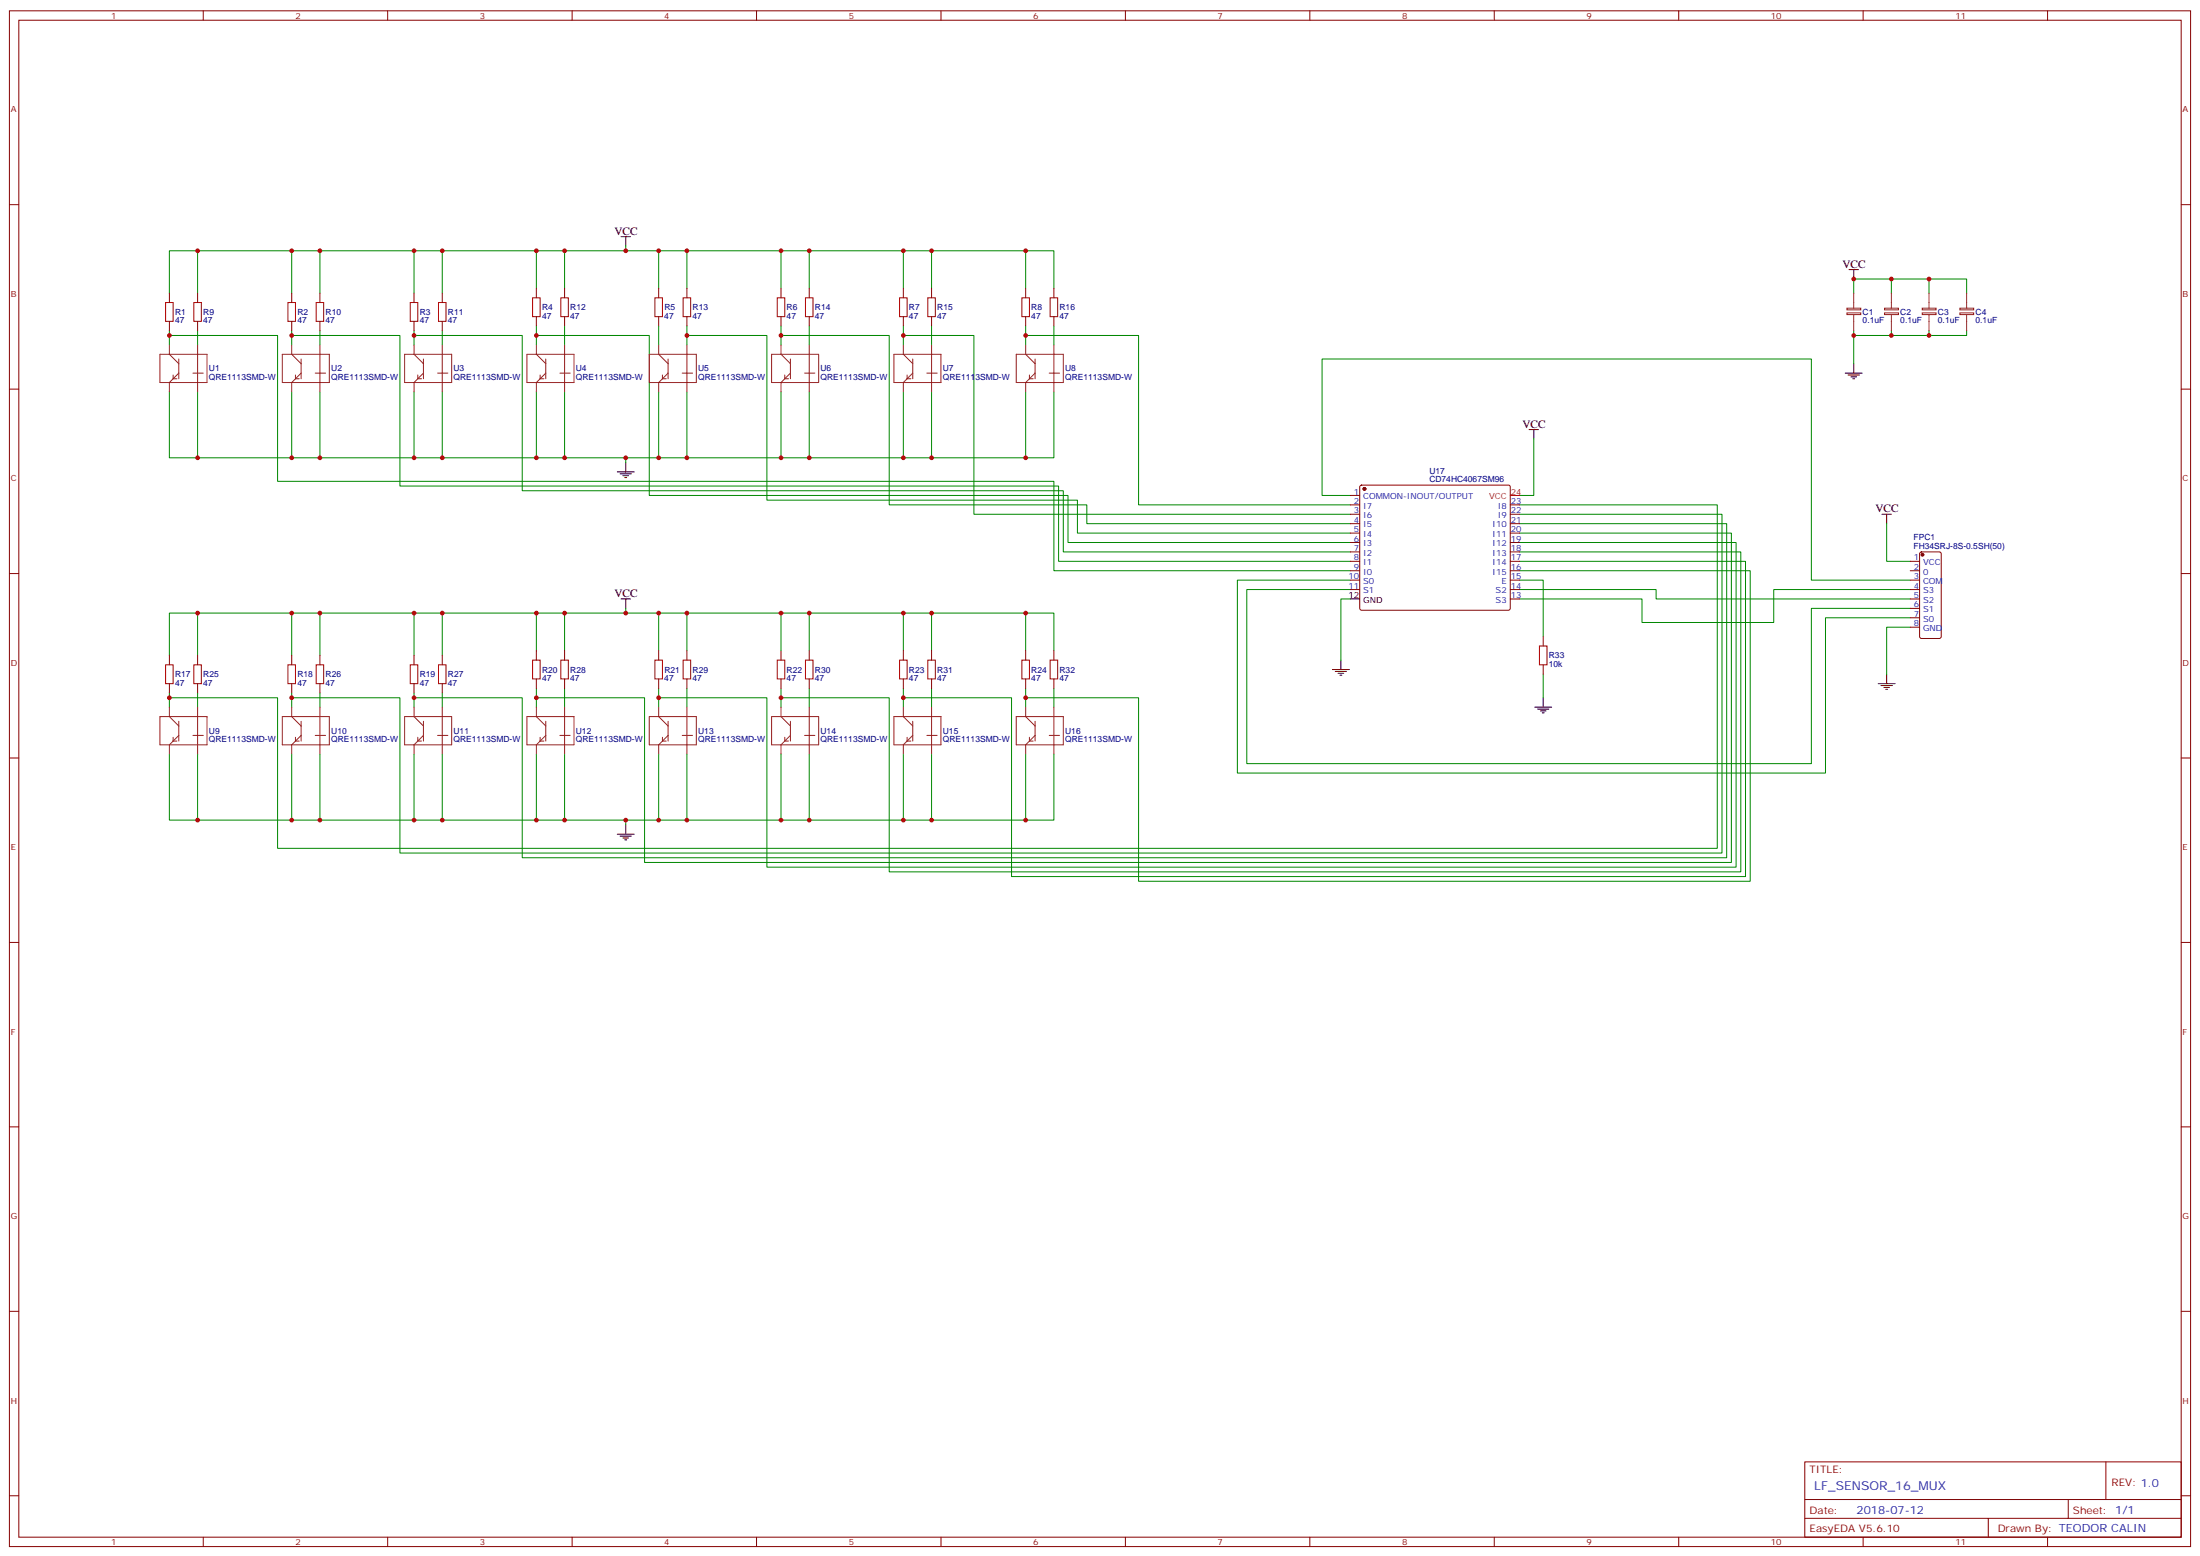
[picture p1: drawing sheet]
<svg xmlns="http://www.w3.org/2000/svg" width="825mm" height="583mm" viewBox="0 0 825 583" stroke-linecap="round" stroke-linejoin="round" font-family="sans-serif">
<g fill="none" stroke="#870000" stroke-width=".37">
<path d="M3.5 4.1h817.8v575.7h-817.8zM7.1 7.6h810.6v568.7h-810.6zM76.2 4.1v3.5M145.3 4.1v3.5M214.5 4.1v3.5M283.6 4.1v3.5M352.8 4.1v3.5M421.9 4.1v3.5M491.1 4.1v3.5M560.2 4.1v3.5M629.4 4.1v3.5M698.5 4.1v3.5"/>
<path d="M767.6 4.1v3.5M3.5 76.7h3.6M817.7 76.7h3.6M3.5 145.9h3.6M817.7 145.9h3.6M3.5 215h3.6M817.7 215h3.6M3.5 284.2h3.6M817.7 284.2h3.6M3.5 353.3h3.6M817.7 353.3h3.6M3.5 422.5h3.6"/>
<path d="M817.7 422.5h3.6M3.5 491.6h3.6M817.7 491.6h3.6M676.6 548h141.1v28.3h-141.1zM789.5 548v14.2M3.5 560.7h3.6M76.2 576.3v3.5M145.3 576.3v3.5M214.5 576.3v3.5M283.6 576.3v3.5M352.8 576.3v3.5M421.9 576.3v3.5"/>
<path d="M491.1 576.3v3.5M560.2 576.3v3.5M629.4 576.3v3.5M676.6 562.2h141.1M676.6 569.2h141.1M698.5 576.3v3.5M745.4 569.2v7.1M767.6 576.3v3.5M775.4 562.2v7M817.7 560.7h3.6"/>
</g>
<g fill="none" stroke="#000" stroke-width=".37">
<path d="M232.8 88.7h3.6M234.6 88.7v3.6M693.2 101.1h3.5M695 101.1v3.5M691.8 139.9h6.3M695 136.3v3.6M692.9 140.6h4.2M693.9 141.3h2.1M694.6 142h.7M231.4 176.9h6.4M232.5 177.6h4.2M233.5 178.3h2.2"/>
<path d="M234.2 179h.7M234.6 173.4v3.5M573.3 161h3.5M575 161v3.6M705.6 192.8h3.5M707.3 192.8v3.5M232.8 224.5h3.6M234.6 224.5v3.6M499.5 251h6.4M500.6 251.7h4.2M501.6 252.4h2.2M502.4 253.1h.7"/>
<path d="M502.7 247.5v3.5M704.1 256.3h6.4M705.2 257h4.2M706.3 257.7h2.1M707 258.4h.7M707.3 252.8v3.5M575.4 265.1h6.3M576.4 265.8h4.3M577.5 266.5h2.1M578.2 267.2h.7M578.6 261.6v3.5M231.4 312.7h6.4"/>
<path d="M232.5 313.4h4.2M233.5 314.1h2.2M234.2 314.9h.7M234.6 309.2v3.5"/>
</g>
<g fill="none" stroke="#008700" stroke-width=".37">
<path d="M74.1 94v15.9M109.4 94v15.9M119.9 94v15.9M155.2 94v15.9M165.8 94v15.9M201.1 94v14.1M211.7 94v14.1M234.6 92.3v1.7M246.9 94v14.1M257.5 94v14.1M292.8 94v14.1M303.4 94v14.1"/>
<path d="M338.7 94v14.1M349.2 94v14.1M384.5 94h10.6v14.1M384.5 108.1v-14.1h-321v15.9M695 109.9v-5.3h14.1v5.3M709.1 104.6h14.1v5.3M723.2 104.6h14.1v5.3M63.5 125.8h40.6v54.6h291v33.6h111.1M63.5 124v5.3M74.1 124v5.3M109.4 125.8h40.5v56.4h247v28.2h109.3M109.4 124v5.3"/>
<path d="M119.9 124v5.3M155.2 125.8h40.6v58.2h202.8v22.9h107.6M155.2 124v5.3M165.8 124v5.3M201.1 125.8h42.3v59.9h157v17.7h105.8M201.1 122.2v7.1M211.7 122.2v7.1M246.9 122.2v7.1M257.5 125.8h30v61.7h116.4v12.3h102.3M257.5 122.2v7.1M292.8 125.8h40.6v63.5h74.1v7h98.7M292.8 122.2v7.1"/>
<path d="M303.4 122.2v7.1M338.7 125.8h26.4v67h141.1M338.7 122.2v7.1M349.2 122.2v7.1M384.5 125.8h42.4v63.5h79.3M384.5 122.2v7.1M395.1 122.2v7.1M695 124v12.3M709.1 124v1.8M723.2 124v1.8M737.3 124v1.8h-42.3M63.5 146.9v24.7h171.1v1.8"/>
<path d="M74.1 146.9v24.7M109.4 146.9v24.7M119.9 146.9v24.7M155.2 146.9v24.7M165.8 146.9v24.7M201.1 146.9v24.7M211.7 146.9v24.7M246.9 146.9v24.7M257.5 146.9v24.7M292.8 146.9v24.7M303.4 146.9v24.7M338.7 146.9v24.7"/>
<path d="M349.2 146.9v24.7M384.5 146.9v24.7h-149.9M395.1 146.9v24.7h-10.6M575 164.6v21.1h-5.3M506.2 185.7h-10.5v-51.1h183.4v82.9h37M569.7 189.3h74.1v128.7h-539.7v-56.4h-40.6M569.7 192.8h75.9v127h-495.7v-58.2h-40.5M569.7 196.3h77.6v125.3h-451.5v-60h-40.6M569.7 199.8h79.4v123.5h-407.4v-61.7h-40.6M707.3 196.3v14.1h8.8M506.2 217.5h-42.3v72.3h220.5v-58.2h31.7M569.7 203.4h81.2v121.7h-363.4v-63.5h-40.6"/>
<path d="M569.7 206.9h82.9v119.9h-319.2v-65.2h-40.6M569.7 210.4h84.7v118.2h-275.2v-67h-40.5M569.7 214h86.5v116.4h-229.3v-68.8h-42.4M569.7 217.5h8.9v21.2M74.1 229.8v15.9M109.4 229.8v15.9M119.9 229.8v15.9M155.2 229.8v15.9M165.8 229.8v15.9M201.1 229.8v14.1M211.7 229.8v14.1M234.6 228.1v1.7"/>
<path d="M246.9 229.8v14.1M257.5 229.8v14.1M292.8 229.8v14.1M303.4 229.8v14.1M338.7 229.8v14.1M349.2 229.8v14.1M384.5 229.8h10.6v14.1M506.2 224.5h-3.5v23M506.2 221h-38.8v65.3h211.7v-58.2h37M569.7 221h51.2v3.5h95.2M716.1 235.1h-8.8v17.7M716.1 221h-51.1v12.4h-49.4v-8.9h-45.9"/>
<path d="M63.5 259.8v5.3M74.1 259.8v5.3M109.4 259.8v5.3M119.9 259.8v5.3M155.2 259.8v5.3M165.8 259.8v5.3M201.1 258.1v7M211.7 258.1v7M246.9 258.1v7M257.5 258.1v7M292.8 258.1v7M303.4 258.1v7"/>
<path d="M338.7 258.1v7M349.2 258.1v7M384.5 243.9v-14.1h-321v15.9M384.5 258.1v7M395.1 258.1v7M578.6 252.8v8.8M63.5 282.8v24.6h171.1v1.8M74.1 282.8v24.6M109.4 282.8v24.6M119.9 282.8v24.6M155.2 282.8v24.6M165.8 282.8v24.6"/>
<path d="M201.1 282.8v24.6M211.7 282.8v24.6M246.9 282.8v24.6M257.5 282.8v24.6M292.8 282.8v24.6M303.4 282.8v24.6M338.7 282.8v24.6M349.2 282.8v24.6M384.5 282.8v24.6h-149.9M395.1 282.8v24.6h-10.6"/>
</g>
<g fill="#c00">
<circle cx="709.1" cy="104.6" r=".88"/>
<circle cx="292.8" cy="261.6" r=".88"/>
<circle cx="201.1" cy="261.6" r=".88"/>
<circle cx="109.4" cy="261.6" r=".88"/>
<circle cx="384.5" cy="125.8" r=".88"/>
<circle cx="292.8" cy="125.8" r=".88"/>
<circle cx="155.2" cy="125.8" r=".88"/>
<circle cx="384.5" cy="171.6" r=".88"/>
<circle cx="384.5" cy="94" r=".88"/>
<circle cx="303.4" cy="171.6" r=".88"/>
<circle cx="303.4" cy="94" r=".88"/>
<circle cx="257.5" cy="94" r=".88"/>
<circle cx="165.8" cy="171.6" r=".88"/>
<circle cx="165.8" cy="94" r=".88"/>
<circle cx="74.1" cy="171.6" r=".88"/>
<circle cx="74.1" cy="94" r=".88"/>
<circle cx="338.7" cy="171.6" r=".88"/>
<circle cx="246.9" cy="171.6" r=".88"/>
<circle cx="155.2" cy="171.6" r=".88"/>
<circle cx="234.6" cy="171.6" r=".88"/>
<circle cx="292.8" cy="94" r=".88"/>
<circle cx="201.1" cy="94" r=".88"/>
<circle cx="109.4" cy="94" r=".88"/>
<circle cx="709.1" cy="125.8" r=".88"/>
<circle cx="695" cy="125.8" r=".88"/>
<circle cx="695" cy="104.6" r=".88"/>
<circle cx="723.2" cy="104.6" r=".88"/>
<circle cx="723.2" cy="125.8" r=".88"/>
<circle cx="234.6" cy="94" r=".88"/>
<circle cx="155.2" cy="94" r=".88"/>
<circle cx="246.9" cy="94" r=".88"/>
<circle cx="338.7" cy="94" r=".88"/>
<circle cx="109.4" cy="171.6" r=".88"/>
<circle cx="201.1" cy="171.6" r=".88"/>
<circle cx="292.8" cy="171.6" r=".88"/>
<circle cx="119.9" cy="94" r=".88"/>
<circle cx="119.9" cy="171.6" r=".88"/>
<circle cx="211.7" cy="94" r=".88"/>
<circle cx="211.7" cy="171.6" r=".88"/>
<circle cx="257.5" cy="171.6" r=".88"/>
<circle cx="349.3" cy="94" r=".88"/>
<circle cx="349.3" cy="171.6" r=".88"/>
<circle cx="349.3" cy="307.4" r=".88"/>
<circle cx="349.3" cy="229.8" r=".88"/>
<circle cx="257.5" cy="307.4" r=".88"/>
<circle cx="211.7" cy="307.4" r=".88"/>
<circle cx="211.7" cy="229.8" r=".88"/>
<circle cx="119.9" cy="307.4" r=".88"/>
<circle cx="119.9" cy="229.8" r=".88"/>
<circle cx="292.8" cy="307.4" r=".88"/>
<circle cx="201.1" cy="307.4" r=".88"/>
<circle cx="109.4" cy="307.4" r=".88"/>
<circle cx="338.7" cy="229.8" r=".88"/>
<circle cx="246.9" cy="229.8" r=".88"/>
<circle cx="155.2" cy="229.8" r=".88"/>
<circle cx="234.6" cy="229.8" r=".88"/>
<circle cx="109.4" cy="229.8" r=".88"/>
<circle cx="201.1" cy="229.8" r=".88"/>
<circle cx="292.8" cy="229.8" r=".88"/>
<circle cx="234.6" cy="307.4" r=".88"/>
<circle cx="155.2" cy="307.4" r=".88"/>
<circle cx="246.9" cy="307.4" r=".88"/>
<circle cx="338.7" cy="307.4" r=".88"/>
<circle cx="74.1" cy="229.8" r=".88"/>
<circle cx="74.1" cy="307.4" r=".88"/>
<circle cx="165.8" cy="229.8" r=".88"/>
<circle cx="165.8" cy="307.4" r=".88"/>
<circle cx="257.5" cy="229.8" r=".88"/>
<circle cx="303.4" cy="229.8" r=".88"/>
<circle cx="303.4" cy="307.4" r=".88"/>
<circle cx="384.5" cy="229.8" r=".88"/>
<circle cx="384.5" cy="307.4" r=".88"/>
<circle cx="63.5" cy="125.8" r=".88"/>
<circle cx="109.4" cy="125.8" r=".88"/>
<circle cx="201.1" cy="125.8" r=".88"/>
<circle cx="257.5" cy="125.8" r=".88"/>
<circle cx="338.7" cy="125.8" r=".88"/>
<circle cx="63.5" cy="261.6" r=".88"/>
<circle cx="155.2" cy="261.6" r=".88"/>
<circle cx="246.9" cy="261.6" r=".88"/>
<circle cx="338.7" cy="261.6" r=".88"/>
<circle cx="384.5" cy="261.6" r=".88"/>
</g>
<g fill="none" stroke="#8c2424" stroke-width=".37">
<path d="M692.4 117.3h5.2v.6h-5.2zM692.4 115.5h5.2v.7h-5.2zM695 109.9v5.6M695 118v6M706.5 117.3h5.2v.6h-5.2zM706.5 115.5h5.2v.7h-5.2zM709.1 109.9v5.6M709.1 118v6M720.7 117.3h5.1v.6h-5.1zM720.7 115.5h5.1v.7h-5.1zM723.2 109.9v5.6M723.2 118v6"/>
<path d="M734.8 117.3h5.2v.6h-5.2zM734.8 115.5h5.2v.7h-5.2zM737.3 109.9v5.6M737.3 118v6M60 132.8h17.6v10.6h-17.6zM63.5 129.3v3.5l3.5 3.5M67 134.6v7.4M67 139.9l-3.5 3.5v3.5M72.3 139.9h3.9M74.1 129.3v17.6M105.8 132.8h17.7v10.6h-17.7zM109.4 129.3v3.5l3.5 3.5"/>
<path d="M112.9 134.6v7.4M112.9 139.9l-3.5 3.5v3.5M118.2 139.9h3.9M119.9 129.3v17.6M151.7 132.8h17.6v10.6h-17.6zM155.2 129.3v3.5l3.5 3.5M158.7 134.6v7.4M158.7 139.9l-3.5 3.5v3.5M164 139.9h3.9M165.8 129.3v17.6M197.6 132.8h17.6v10.6h-17.6zM201.1 129.3v3.5l3.5 3.5"/>
<path d="M204.6 134.6v7.4M204.6 139.9l-3.5 3.5v3.5M209.9 139.9h3.9M211.7 129.3v17.6M243.4 132.8h17.7v10.6h-17.7zM246.9 129.3v3.5l3.6 3.5M250.5 134.6v7.4M250.5 139.9l-3.6 3.5v3.5M255.8 139.9h3.8M257.5 129.3v17.6M289.3 132.8h17.6v10.6h-17.6zM292.8 129.3v3.5l3.5 3.5"/>
<path d="M296.3 134.6v7.4M296.3 139.9l-3.5 3.5v3.5M301.6 139.9h3.9M303.4 129.3v17.6M335.1 132.8h17.7v10.6h-17.7zM338.7 129.3v3.5l3.5 3.5M342.2 134.6v7.4M342.2 139.9l-3.5 3.5v3.5M347.5 139.9h3.9M349.2 129.3v17.6M381 132.8h17.6v10.6h-17.6zM384.5 129.3v3.5l3.6 3.5"/>
<path d="M388.1 134.6v7.4M388.1 139.9l-3.6 3.5v3.5M393.3 139.9h3.9M395.1 129.3v17.6M64.9 140.6v1.4h1.4M110.8 140.6v1.4h1.4M156.6 140.6v1.4h1.4M202.5 140.6v1.4h1.4M248.4 140.6v1.4h1.4M294.2 140.6v1.4h1.4M340.1 140.6v1.4h1.4M385.9 140.6v1.4h1.4"/>
<path d="M60 268.6h17.6v10.6h-17.6zM63.5 265.1v3.5l3.5 3.6M64.9 276.4v1.4h1.4M67 270.4v7.4M67 275.7l-3.5 3.5v3.6M72.3 275.7h3.9M74.1 265.1v17.7M105.8 268.6h17.7v10.6h-17.7zM109.4 265.1v3.5l3.5 3.6M110.8 276.4v1.4h1.4M112.9 270.4v7.4M112.9 275.7l-3.5 3.5v3.6"/>
<path d="M118.2 275.7h3.9M119.9 265.1v17.7M151.7 268.6h17.6v10.6h-17.6zM155.2 265.1v3.5l3.5 3.6M156.6 276.4v1.4h1.4M158.7 270.4v7.4M158.7 275.7l-3.5 3.5v3.6M164 275.7h3.9M165.8 265.1v17.7M197.6 268.6h17.6v10.6h-17.6zM201.1 265.1v3.5l3.5 3.6M202.5 276.4v1.4h1.4"/>
<path d="M204.6 270.4v7.4M204.6 275.7l-3.5 3.5v3.6M209.9 275.7h3.9M211.7 265.1v17.7M243.4 268.6h17.7v10.6h-17.7zM246.9 265.1v3.5l3.6 3.6M248.4 276.4v1.4h1.4M250.5 270.4v7.4M250.5 275.7l-3.6 3.5v3.6M255.8 275.7h3.8M257.5 265.1v17.7M289.3 268.6h17.6v10.6h-17.6z"/>
<path d="M292.8 265.1v3.5l3.5 3.6M294.2 276.4v1.4h1.4M296.3 270.4v7.4M296.3 275.7l-3.5 3.5v3.6M301.6 275.7h3.9M303.4 265.1v17.7M335.1 268.6h17.7v10.6h-17.7zM338.7 265.1v3.5l3.5 3.6M340.1 276.4v1.4h1.4M342.2 270.4v7.4M342.2 275.7l-3.5 3.5v3.6M347.5 275.7h3.9"/>
<path d="M349.2 265.1v17.7M381 268.6h17.6v10.6h-17.6zM384.5 265.1v3.5l3.6 3.6M385.9 276.4v1.4h1.4M388.1 270.4v7.4M388.1 275.7l-3.6 3.5v3.6M393.3 275.7h3.9M395.1 265.1v17.7"/>
</g>
<g fill="none" stroke="#a10000" stroke-width=".37">
<path d="M62.1 113.4h2.8v7.1h-2.8zM72.7 113.4h2.8v7.1h-2.8zM107.9 113.4h2.9v7.1h-2.9zM118.5 113.4h2.9v7.1h-2.9zM153.8 113.4h2.8v7.1h-2.8zM164.4 113.4h2.8v7.1h-2.8zM199.7 111.7h2.8v7h-2.8zM210.3 111.7h2.8v7h-2.8zM245.5 111.7h2.9v7h-2.9zM256.1 111.7h2.8v7h-2.8zM291.4 111.7h2.8v7h-2.8zM302 111.7h2.8v7h-2.8z"/>
<path d="M337.3 111.7h2.8v7h-2.8zM347.8 111.7h2.9v7h-2.9zM383.1 111.7h2.8v7h-2.8zM393.7 111.7h2.8v7h-2.8zM62.1 249.2h2.8v7.1h-2.8zM72.7 249.2h2.8v7.1h-2.8zM107.9 249.2h2.9v7.1h-2.9zM118.5 249.2h2.9v7.1h-2.9zM153.8 249.2h2.8v7.1h-2.8zM164.4 249.2h2.8v7.1h-2.8zM199.7 247.5h2.8v7h-2.8zM210.3 247.5h2.8v7h-2.8z"/>
<path d="M245.5 247.5h2.9v7h-2.9zM256.1 247.5h2.8v7h-2.8zM291.4 247.5h2.8v7h-2.8zM302 247.5h2.8v7h-2.8zM337.3 247.5h2.8v7h-2.8zM347.8 247.5h2.9v7h-2.9zM383.1 247.5h2.8v7h-2.8zM393.7 247.5h2.8v7h-2.8zM577.1 242.2h2.9v7h-2.9z"/>
</g>
<g fill="none" stroke="#870000" stroke-width=".37">
<path d="M63.5 109.9v3.5M74.1 109.9v3.5M109.4 109.9v3.5M119.9 109.9v3.5M155.2 109.9v3.5M165.8 109.9v3.5M201.1 108.1v3.6M201.1 118.7v3.5M211.7 108.1v3.6M211.7 118.7v3.5M246.9 108.1v3.6M246.9 118.7v3.5"/>
<path d="M257.5 108.1v3.6M257.5 118.7v3.5M292.8 108.1v3.6M292.8 118.7v3.5M303.4 108.1v3.6M303.4 118.7v3.5M338.7 108.1v3.6M338.7 118.7v3.5M349.2 108.1v3.6M349.2 118.7v3.5M384.5 108.1v3.6M384.5 118.7v3.5"/>
<path d="M395.1 108.1v3.6M395.1 118.7v3.5M63.5 120.5v3.5M74.1 120.5v3.5M109.4 120.5v3.5M119.9 120.5v3.5M155.2 120.5v3.5M165.8 120.5v3.5M506.2 185.7h3.6M506.2 189.3h3.6M506.2 192.8h3.6M506.2 196.3h3.6"/>
<path d="M506.2 199.8h3.6M510 182.1l.5-.2h55l.5 .2 .2 .5v45.5l-.2 .5-.5 .2h-55l-.5-.3-.2-.4v-45.5zM566.2 189.3h3.5M566.2 192.8h3.5M566.2 196.3h3.5M566.2 199.8h3.5M506.2 203.4h3.6M506.2 206.9h3.6M506.2 210.4h3.6M506.2 214h3.6M506.2 217.5h3.6M566.2 203.4h3.5"/>
<path d="M566.2 206.9h3.5M566.2 210.4h3.5M566.2 214h3.5M566.2 217.5h3.5M716.1 210.4h3.6M716.1 214h3.6M716.1 217.5h3.6M719.9 207.1l.5-.2h6.7l.6 .4 .1 31.4-.7 .7h-6.7l-.7-.7v-31.1zM506.2 221h3.6M566.2 221h3.5M566.2 224.5h3.5M578.6 238.7v3.5"/>
<path d="M716.1 221h3.6M716.1 224.5h3.6M716.1 228.1h3.6M716.1 231.6h3.6M716.1 235.1h3.6M63.5 245.7v3.5M63.5 256.3v3.5M74.1 245.7v3.5M74.1 256.3v3.5M109.4 245.7v3.5M109.4 256.3v3.5M119.9 245.7v3.5"/>
<path d="M119.9 256.3v3.5M155.2 245.7v3.5M155.2 256.3v3.5M165.8 245.7v3.5M165.8 256.3v3.5M201.1 243.9v3.6M201.1 254.5v3.6M211.7 243.9v3.6M211.7 254.5v3.6M246.9 243.9v3.6M246.9 254.5v3.6M257.5 243.9v3.6"/>
<path d="M257.5 254.5v3.6M292.8 243.9v3.6M292.8 254.5v3.6M303.4 243.9v3.6M303.4 254.5v3.6M338.7 243.9v3.6M338.7 254.5v3.6M349.2 243.9v3.6M349.2 254.5v3.6M384.5 243.9v3.6M384.5 254.5v3.6M395.1 243.9v3.6"/>
<path d="M395.1 254.5v3.6M578.6 249.2v3.6"/>
</g>
<g fill="#870000" stroke="#870000" stroke-width=".37">
<circle cx="511.5" cy="183.3" r=".53"/>
<circle cx="720.7" cy="208" r=".53"/>
</g>
<path d="M506.2 224.5h3.6" fill="none" stroke="#000" stroke-width=".37"/>
<path d="M566.2 185.7h3.5" fill="none" stroke="#f00" stroke-width=".37"/>
<text font-size="4.6" fill="#00f" x="680.2" y="558.6">LF_SENSOR_16_MUX</text>
<g font-size="4.2">
<text x="230.4" y="88">VCC</text>
<text x="690.7" y="100.4">VCC</text>
<text x="570.8" y="160.3">VCC</text>
<text x="703.1" y="192.1">VCC</text>
<text x="230.4" y="223.8">VCC</text>
</g>
<text font-size="4.2" fill="#00f" x="696" y="567.4">2018-07-12</text>
<g font-size="3.9" fill="#800">
<text x="678.4" y="552.3">TITLE:</text>
<text x="791.6" y="557.2">REV: 1.0</text>
<text x="678.4" y="567.4">Date:</text>
<text x="777.2" y="567.4">Sheet: 1/1</text>
<text x="678.4" y="574.5">EasyEDA V5.6.10</text>
<text x="748.9" y="574.5">Drawn By: TEODOR CALIN</text>
</g>
<g font-size="3.2" fill="#800">
<text x="41.6" y="7.1">1</text>
<text x="110.8" y="7.1">2</text>
<text x="179.9" y="7.1">3</text>
<text x="249.1" y="7.1">4</text>
<text x="318.2" y="7.1">5</text>
<text x="387.3" y="7.1">6</text>
<text x="456.5" y="7.1">7</text>
<text x="525.6" y="7.1">8</text>
<text x="594.8" y="7.1">9</text>
<text x="663.9" y="7.1">10</text>
<text x="733.1" y="7.1">11</text>
<text x="4.1" y="42.2">A</text>
<text x="818.3" y="42.2">A</text>
<text x="4.1" y="111.3">B</text>
<text x="818.3" y="111.3">B</text>
<text x="4.1" y="180.4">C</text>
<text x="818.3" y="180.4">C</text>
<text x="4.1" y="249.6">D</text>
<text x="818.3" y="249.6">D</text>
<text x="4.1" y="318.7">E</text>
<text x="818.3" y="318.7">E</text>
<text x="4.1" y="387.9">F</text>
<text x="818.3" y="387.9">F</text>
<text x="4.1" y="457">G</text>
<text x="818.3" y="457">G</text>
<text x="4.1" y="526.2">H</text>
<text x="818.3" y="526.2">H</text>
<text x="41.6" y="579.3">1</text>
<text x="110.8" y="579.3">2</text>
<text x="179.9" y="579.3">3</text>
<text x="249.1" y="579.3">4</text>
<text x="318.2" y="579.3">5</text>
<text x="387.3" y="579.3">6</text>
<text x="456.5" y="579.3">7</text>
<text x="525.6" y="579.3">8</text>
<text x="594.8" y="579.3">9</text>
<text x="663.9" y="579.3">10</text>
<text x="733.1" y="579.3">11</text>
</g>
<g font-size="3.2" fill="#000080">
<text x="65.6" y="118.1">R1</text>
<text x="76.2" y="118.1">R9</text>
<text x="111.5" y="118.1">R2</text>
<text x="122.1" y="118.1">R10</text>
<text x="157.3" y="118.1">R3</text>
<text x="167.9" y="118.1">R11</text>
<text x="203.2" y="119.5">47</text>
<text x="203.2" y="116.3">R4</text>
<text x="213.8" y="119.5">47</text>
<text x="213.8" y="116.3">R12</text>
<text x="249.1" y="119.5">47</text>
<text x="249.1" y="116.3">R5</text>
<text x="259.6" y="119.5">47</text>
<text x="259.6" y="116.3">R13</text>
<text x="294.9" y="119.5">47</text>
<text x="294.9" y="116.3">R6</text>
<text x="305.5" y="119.5">47</text>
<text x="305.5" y="116.3">R14</text>
<text x="340.8" y="119.5">47</text>
<text x="340.8" y="116.3">R7</text>
<text x="351.4" y="119.5">47</text>
<text x="351.4" y="116.3">R15</text>
<text x="386.6" y="119.5">47</text>
<text x="386.6" y="116.3">R8</text>
<text x="397.2" y="119.5">47</text>
<text x="397.2" y="116.3">R16</text>
<text x="698.3" y="118.1">C1</text>
<text x="712.4" y="118.1">C2</text>
<text x="726.5" y="118.1">C3</text>
<text x="740.7" y="118.1">C4</text>
<text x="65.6" y="121.2">47</text>
<text x="76.2" y="121.2">47</text>
<text x="111.5" y="121.2">47</text>
<text x="122.1" y="121.2">47</text>
<text x="157.3" y="121.2">47</text>
<text x="167.9" y="121.2">47</text>
<text x="698.3" y="121.3">0.1uF</text>
<text x="712.4" y="121.3">0.1uF</text>
<text x="726.5" y="121.3">0.1uF</text>
<text x="740.7" y="121.3">0.1uF</text>
<text x="78.3" y="142.4">QRE1113SMD-W</text>
<text x="78.3" y="139.3">U1</text>
<text x="124.2" y="142.4">QRE1113SMD-W</text>
<text x="124.2" y="139.3">U2</text>
<text x="170" y="142.4">QRE1113SMD-W</text>
<text x="170" y="139.3">U3</text>
<text x="215.9" y="142.4">QRE1113SMD-W</text>
<text x="215.9" y="139.3">U4</text>
<text x="261.8" y="142.4">QRE1113SMD-W</text>
<text x="261.8" y="139.3">U5</text>
<text x="307.6" y="142.4">QRE1113SMD-W</text>
<text x="307.6" y="139.3">U6</text>
<text x="353.5" y="142.4">QRE1113SMD-W</text>
<text x="353.5" y="139.3">U7</text>
<text x="399.3" y="142.4">QRE1113SMD-W</text>
<text x="399.3" y="139.3">U8</text>
<text x="535.9" y="177.6">U17</text>
<text x="535.9" y="180.8">CD74HC4067SM96</text>
<text x="717.4" y="202.6">FPC1</text>
<text x="717.4" y="205.8">FH34SRJ-8S-0.5SH(50)</text>
<text x="580.7" y="250">10k</text>
<text x="580.7" y="246.8">R33</text>
<text x="65.6" y="257.1">47</text>
<text x="65.6" y="253.9">R17</text>
<text x="76.2" y="257.1">47</text>
<text x="76.2" y="253.9">R25</text>
<text x="111.5" y="257.1">47</text>
<text x="111.5" y="253.9">R18</text>
<text x="122.1" y="257.1">47</text>
<text x="122.1" y="253.9">R26</text>
<text x="157.3" y="257.1">47</text>
<text x="157.3" y="253.9">R19</text>
<text x="167.9" y="257.1">47</text>
<text x="167.9" y="253.9">R27</text>
<text x="203.2" y="255.3">47</text>
<text x="203.2" y="252.1">R20</text>
<text x="213.8" y="255.3">47</text>
<text x="213.8" y="252.1">R28</text>
<text x="249.1" y="255.3">47</text>
<text x="249.1" y="252.1">R21</text>
<text x="259.6" y="255.3">47</text>
<text x="259.6" y="252.1">R29</text>
<text x="294.9" y="255.3">47</text>
<text x="294.9" y="252.1">R22</text>
<text x="305.5" y="255.3">47</text>
<text x="305.5" y="252.1">R30</text>
<text x="340.8" y="255.3">47</text>
<text x="340.8" y="252.1">R23</text>
<text x="351.4" y="255.3">47</text>
<text x="351.4" y="252.1">R31</text>
<text x="386.6" y="255.3">47</text>
<text x="386.6" y="252.1">R24</text>
<text x="397.2" y="255.3">47</text>
<text x="397.2" y="252.1">R32</text>
<text x="78.3" y="275.1">U9</text>
<text x="124.2" y="275.1">U10</text>
<text x="170" y="275.1">U11</text>
<text x="215.9" y="275.1">U12</text>
<text x="261.8" y="275.1">U13</text>
<text x="307.6" y="275.1">U14</text>
<text x="353.5" y="275.1">U15</text>
<text x="399.3" y="275.1">U16</text>
<text x="78.3" y="278.3">QRE1113SMD-W</text>
<text x="124.2" y="278.3">QRE1113SMD-W</text>
<text x="170" y="278.3">QRE1113SMD-W</text>
<text x="215.9" y="278.3">QRE1113SMD-W</text>
<text x="261.8" y="278.3">QRE1113SMD-W</text>
<text x="307.6" y="278.3">QRE1113SMD-W</text>
<text x="353.5" y="278.3">QRE1113SMD-W</text>
<text x="399.3" y="278.3">QRE1113SMD-W</text>
</g>
<g font-size="3.2" fill="#00f">
<text x="507.6" y="185.4">1</text>
<text x="507.6" y="188.9">2</text>
<text x="511.1" y="187.1">COMMON-INOUT/OUTPUT</text>
<text x="511.1" y="190.7">I7</text>
<text x="561.6" y="190.7">I8</text>
<text x="566.4" y="188.9">23</text>
<text x="507.6" y="192.4">3</text>
<text x="507.6" y="196">4</text>
<text x="511.1" y="194.2">I6</text>
<text x="511.1" y="197.7">I5</text>
<text x="559.5" y="197.7">I10</text>
<text x="561.6" y="194.2">I9</text>
<text x="566.4" y="196">21</text>
<text x="566.4" y="192.4">22</text>
<text x="507.6" y="199.5">5</text>
<text x="507.6" y="203">6</text>
<text x="511.1" y="201.3">I4</text>
<text x="559.5" y="201.3">I11</text>
<text x="566.4" y="203">19</text>
<text x="566.4" y="199.5">20</text>
<text x="507.6" y="206.6">7</text>
<text x="511.1" y="204.8">I3</text>
<text x="511.1" y="208.3">I2</text>
<text x="559.5" y="208.3">I13</text>
<text x="559.5" y="204.8">I12</text>
<text x="566.4" y="206.6">18</text>
<text x="507.6" y="210.1">8</text>
<text x="507.6" y="213.6">9</text>
<text x="511.1" y="211.8">I1</text>
<text x="511.1" y="215.4">I0</text>
<text x="559.5" y="215.4">I15</text>
<text x="559.5" y="211.8">I14</text>
<text x="566.4" y="213.6">16</text>
<text x="566.4" y="210.1">17</text>
<text x="717.5" y="210.1">1</text>
<text x="717.5" y="213.6">2</text>
<text x="721" y="211.8">VCC</text>
<text x="721" y="215.4">0</text>
<text x="505.6" y="217.1">10</text>
<text x="505.6" y="220.7">11</text>
<text x="511.1" y="218.9">S0</text>
<text x="562.9" y="218.9">E</text>
<text x="566.4" y="220.7">14</text>
<text x="566.4" y="217.1">15</text>
<text x="717.5" y="217.1">3</text>
<text x="717.5" y="220.7">4</text>
<text x="721" y="218.9">COM</text>
<text x="511.1" y="222.4">S1</text>
<text x="560.7" y="226">S3</text>
<text x="560.7" y="222.4">S2</text>
<text x="566.4" y="224.2">13</text>
<text x="717.5" y="224.2">5</text>
<text x="717.5" y="227.7">6</text>
<text x="721" y="222.4">S3</text>
<text x="721" y="226">S2</text>
<text x="717.5" y="231.2">7</text>
<text x="721" y="229.5">S1</text>
<text x="721" y="233">S0</text>
<text x="717.5" y="234.8">8</text>
<text x="721" y="236.5">GND</text>
</g>
<g font-size="3.2" fill="#f00">
<text x="566.4" y="185.4">24</text>
<text x="558.3" y="187.1">VCC</text>
</g>
<g font-size="3.2">
<text x="505.6" y="224.2">12</text>
<text x="511.1" y="226">GND</text>
</g>
</svg>
